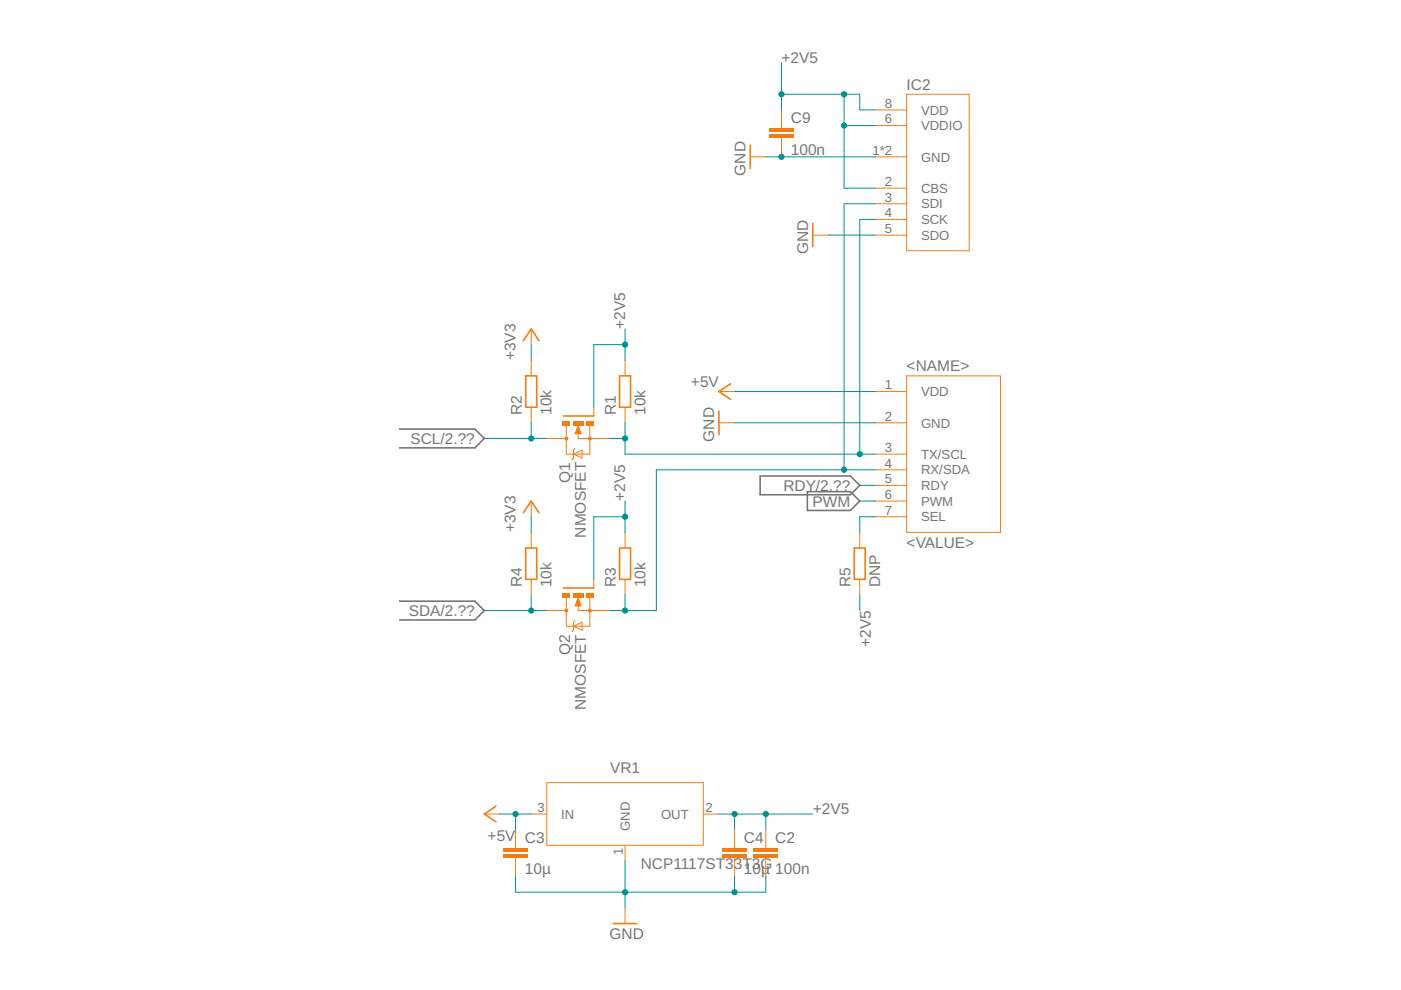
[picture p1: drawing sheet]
<svg xmlns="http://www.w3.org/2000/svg" width="297mm" height="210mm" viewBox="0 0 297 210" stroke-linecap="round" stroke-linejoin="round" font-family="sans-serif">
<path d="M84.7 91h16l2 2-2 2h-16M161.2 100.9h19.1l2 2-2 2h-19.1zM171.2 104.2h9.1l2 2-2 2h-9.1zM84.7 127.5h16l2 2-2 1.9h-16" fill="none" stroke="#757575" stroke-width=".34"/>
<g fill="none" stroke="#f57c10" stroke-width=".21">
<path d="M192.2 79.7h19.9v33.2h-19.9zM119.3 93h.8M121.6 96.3l1.8-.8v1.6zM121.9 95.1l-.3 .4v1.6l-.4 .4M122.6 91.8v1.2h3.3M122.6 90.3l.6 1.7h-1.3zM125.1 90.3v6h-5v-6M125.9 86.3v1.9M152.4 83h3.3M152.4 89.6h3.3M185.6 96.3h6.6M185.6 99.6h6.6"/>
<path d="M185.6 83h6.6M185.6 89.6h6.6M185.6 102.9h6.6M185.6 106.2h6.6M185.6 109.6h6.6"/>
</g>
<path d="M119.4 88.2h6.5M152.4 87.2v4.9M154.9 81.4l-2.5 1.6 2.5 1.7" fill="none" stroke="#f57c10" stroke-width=".34"/>
<path d="M122.6 91.5v.3h.3l-.3-1.1-.4 1.1" fill="none" stroke="#f57c10" stroke-width=".4"/>
<g fill="#f57c10">
<path d="M124.2 89.3h1.7v1h-1.7z" fill-rule="evenodd"/>
<path d="M119.3 89.3h1.6v1h-1.6z" fill-rule="evenodd"/>
<path d="M121.4 89.3h2.3v1h-2.3z" fill-rule="evenodd"/>
<circle cx="125.1" cy="93" r=".43"/>
<circle cx="120.1" cy="93" r=".43"/>
</g>
<g fill="#f57c10">
<path d="M124.6 93a.45 .45 0 0 1 .9 0 .45 .45 0 0 1-.9 0zM124.6 93a.45 .45 0 0 0 .9 0 .45 .45 0 0 0-.9 0z"/>
<path d="M119.7 93a.43 .43 0 0 1 .8 0 .43 .43 0 0 1-.8 0zM119.7 93a.43 .43 0 0 0 .8 0 .43 .43 0 0 0-.8 0z"/>
<path d="M124.2 89.3h1.7v1h-1.7zM124.2 89.3v1h1.7v-1z"/>
<path d="M119.3 89.3h1.6v1h-1.6zM119.3 89.3v1h1.6v-1z"/>
<path d="M121.4 89.3h2.3v1h-2.3zM121.4 89.3v1h2.3v-1z"/>
</g>
<path d="M116 93h3.3M125.9 93h3.3M119.3 129.5h.8M121.6 132.8l1.8-.8v1.6zM121.9 131.6l-.3 .4v1.6l-.4 .3M122.6 128.3v1.2h3.3M122.6 126.8l.6 1.7h-1.3zM125.1 126.8v6h-5v-6M125.9 122.8v1.9" fill="none" stroke="#f57c10" stroke-width=".21"/>
<path d="M119.4 124.7h6.5" fill="none" stroke="#f57c10" stroke-width=".34"/>
<path d="M122.6 128v.3h.3l-.3-1.2-.4 1.2" fill="none" stroke="#f57c10" stroke-width=".4"/>
<g fill="#f57c10">
<path d="M124.2 125.8h1.7v1h-1.7z" fill-rule="evenodd"/>
<path d="M119.3 125.8h1.6v1h-1.6z" fill-rule="evenodd"/>
<path d="M121.4 125.8h2.3v1h-2.3z" fill-rule="evenodd"/>
<circle cx="125.1" cy="129.5" r=".43"/>
<circle cx="120.1" cy="129.5" r=".43"/>
</g>
<g fill="#f57c10">
<path d="M124.6 129.5a.45 .45 0 0 1 .9 0 .45 .45 0 0 1-.9 0zM124.6 129.5a.45 .45 0 0 0 .9 0 .45 .45 0 0 0-.9 0z"/>
<path d="M119.7 129.5a.43 .43 0 0 1 .8 0 .43 .43 0 0 1-.8 0zM119.7 129.5a.43 .43 0 0 0 .8 0 .43 .43 0 0 0-.8 0z"/>
<path d="M124.2 125.8h1.7v1h-1.7zM124.2 125.8v1h1.7v-1z"/>
<path d="M119.3 125.8h1.6v1h-1.6zM119.3 125.8v1h1.6v-1z"/>
<path d="M121.4 125.8h2.3v1h-2.3zM121.4 125.8v1h2.3v-1z"/>
</g>
<g fill="none" stroke="#f57c10" stroke-width=".21">
<path d="M112.6 76.4v3.3M132.5 76.4v3.3M112.6 86.3v3.3M132.5 86.3v3.3M112.6 112.9v3.3M132.5 112.9v3.3M182.3 112.9v3.3M112.6 122.8v3.3M116 129.5h3.3M125.9 129.5h3.3M132.5 122.8v3.3M182.3 122.8v3.3"/>
<path d="M112.6 172.6h3.4M116 165.9h33.1v13.3h-33.1zM132.5 179.2v3.3M149.1 172.6h3.3M162.4 179.2v.7M162.4 181.9v.6"/>
</g>
<path d="M111.5 79.7h2.3v6.6h-2.3zM131.4 79.7h2.3v6.6h-2.3zM111.5 116.2h2.3v6.6h-2.3zM131.4 116.2h2.3v6.6h-2.3zM181.1 116.2h2.3v6.6h-2.3z" fill="none" stroke="#f57c10" stroke-width=".34"/>
<g fill="#f57c10">
<path d="M159.7 181.2h5.3v.7h-5.3z" fill-rule="evenodd"/>
<path d="M159.7 179.9h5.3v.7h-5.3z" fill-rule="evenodd"/>
</g>
<g fill="#f57c10">
<path d="M159.7 181.2h5.3v.7h-5.3zM159.7 181.2v.7h5.3v-.7z"/>
<path d="M159.7 179.9h5.3v.7h-5.3zM159.7 179.9v.7h5.3v-.7z"/>
</g>
<path d="M109.3 179.2v.7M162.4 175.9v3.3M109.3 181.9v.6M162.4 182.5v3.3" fill="none" stroke="#f57c10" stroke-width=".21"/>
<g fill="#f57c10">
<path d="M106.7 181.2h5.3v.7h-5.3z" fill-rule="evenodd"/>
<path d="M106.7 179.9h5.3v.7h-5.3z" fill-rule="evenodd"/>
</g>
<g fill="#f57c10">
<path d="M106.7 181.2h5.3v.7h-5.3zM106.7 181.2v.7h5.3v-.7z"/>
<path d="M106.7 179.9h5.3v.7h-5.3zM106.7 179.9v.7h5.3v-.7z"/>
</g>
<path d="M109.3 175.9v3.3M155.7 179.2v.7M109.3 182.5v3.3M155.7 181.9v.6" fill="none" stroke="#f57c10" stroke-width=".21"/>
<g fill="#f57c10">
<path d="M153.1 181.2h5.3v.7h-5.3z" fill-rule="evenodd"/>
<path d="M153.1 179.9h5.3v.7h-5.3z" fill-rule="evenodd"/>
</g>
<g fill="#f57c10">
<path d="M153.1 181.2h5.3v.7h-5.3zM153.1 181.2v.7h5.3v-.7z"/>
<path d="M153.1 179.9h5.3v.7h-5.3zM153.1 179.9v.7h5.3v-.7z"/>
</g>
<g fill="none" stroke="#f57c10" stroke-width=".21">
<path d="M192.2 20h13.3v33.2h-13.3zM165.7 26.6v.7M165.7 29.3v.6M185.6 26.6h6.6M185.6 33.3h6.6M185.6 39.9h6.6M185.6 23.3h6.6M185.6 43.2h6.6M185.6 46.5h6.6M185.6 49.8h6.6M102.7 172.6h3.3M155.7 175.9v3.3"/>
<path d="M132.5 192.5v3.3M155.7 182.5v3.3"/>
</g>
<path d="M105.2 170.9l-2.5 1.7 2.5 1.6M130 195.8h5" fill="none" stroke="#f57c10" stroke-width=".34"/>
<g fill="#f57c10">
<path d="M163 28.6h5.3v.7h-5.3z" fill-rule="evenodd"/>
<path d="M163 27.3h5.3v.7h-5.3z" fill-rule="evenodd"/>
</g>
<g fill="#f57c10">
<path d="M163 28.6h5.3v.7h-5.3zM163 28.6v.7h5.3v-.7z"/>
<path d="M163 27.3h5.3v.7h-5.3zM163 27.3v.7h5.3v-.7z"/>
</g>
<path d="M159.1 33.3h3.3M165.7 23.3v3.3M165.7 29.9v3.4M172.3 49.8h3.3M112.6 69.7v3.4M112.6 106.2v3.4" fill="none" stroke="#f57c10" stroke-width=".21"/>
<path d="M159.1 30.8v5M172.3 47.3v5M111 72.2l1.6-2.5 1.7 2.5M111 108.7l1.6-2.5 1.7 2.5" fill="none" stroke="#f57c10" stroke-width=".34"/>
<path d="M155.7 83h29.9M106 172.6h6.6M109.3 172.6v3.3" fill="none" stroke="#009292" stroke-width=".21"/>
<circle cx="109.3" cy="172.6" r=".66" fill="#009292"/>
<path d="M108.6 172.6a.7 .7 0 0 1 1.4 0 .7 .7 0 0 1-1.4 0zM108.6 172.6a.7 .7 0 0 0 1.4 0 .7 .7 0 0 0-1.4 0z" fill="#009292"/>
<path d="M155.7 89.6h29.9M109.3 185.8v3.4h53.1v-3.4M132.5 182.5v6.7" fill="none" stroke="#009292" stroke-width=".21"/>
<circle cx="132.5" cy="189.2" r=".66" fill="#009292"/>
<path d="M131.9 189.2a.66 .66 0 0 1 1.3 0 .66 .66 0 0 1-1.3 0zM131.9 189.2a.66 .66 0 0 0 1.3 0 .66 .66 0 0 0-1.3 0z" fill="#009292"/>
<path d="M155.7 185.8v3.4" fill="none" stroke="#009292" stroke-width=".21"/>
<circle cx="155.7" cy="189.2" r=".66" fill="#009292"/>
<path d="M155.1 189.2a.66 .66 0 0 1 1.3 0 .66 .66 0 0 1-1.3 0zM155.1 189.2a.66 .66 0 0 0 1.3 0 .66 .66 0 0 0-1.3 0z" fill="#009292"/>
<path d="M162.4 33.3h23.2M175.6 49.8h10M132.5 189.2v3.3" fill="none" stroke="#009292" stroke-width=".21"/>
<circle cx="165.7" cy="33.3" r=".66" fill="#009292"/>
<path d="M165 33.3a.66 .66 0 0 1 1.3 0 .66 .66 0 0 1-1.3 0zM165 33.3a.66 .66 0 0 0 1.3 0 .66 .66 0 0 0-1.3 0z" fill="#009292"/>
<path d="M129.2 93h3.3M132.5 89.6v6.7h53.1" fill="none" stroke="#009292" stroke-width=".21"/>
<circle cx="132.5" cy="93" r=".66" fill="#009292"/>
<path d="M131.9 93a.66 .66 0 0 1 1.3 0 .66 .66 0 0 1-1.3 0zM131.9 93a.66 .66 0 0 0 1.3 0 .66 .66 0 0 0-1.3 0z" fill="#009292"/>
<path d="M185.6 46.5h-3.3v49.8" fill="none" stroke="#009292" stroke-width=".21"/>
<circle cx="182.3" cy="96.3" r=".66" fill="#009292"/>
<path d="M181.6 96.3a.66 .66 0 0 1 1.3 0 .66 .66 0 0 1-1.3 0zM181.6 96.3a.66 .66 0 0 0 1.3 0 .66 .66 0 0 0-1.3 0z" fill="#009292"/>
<path d="M102.7 93h13.3M112.6 89.6v3.4" fill="none" stroke="#009292" stroke-width=".21"/>
<circle cx="112.6" cy="93" r=".66" fill="#009292"/>
<path d="M112 93a.66 .66 0 0 1 1.3 0 .66 .66 0 0 1-1.3 0zM112 93a.66 .66 0 0 0 1.3 0 .66 .66 0 0 0-1.3 0z" fill="#009292"/>
<path d="M132.5 73.1h-6.6v13.2M132.5 69.7v6.7" fill="none" stroke="#009292" stroke-width=".21"/>
<circle cx="132.5" cy="73.1" r=".66" fill="#009292"/>
<path d="M131.9 73.1a.66 .66 0 0 1 1.3 0 .66 .66 0 0 1-1.3 0zM131.9 73.1a.66 .66 0 0 0 1.3 0 .66 .66 0 0 0-1.3 0z" fill="#009292"/>
<path d="M132.5 106.2v6.7M132.5 109.6h-6.6v13.2" fill="none" stroke="#009292" stroke-width=".21"/>
<circle cx="132.5" cy="109.6" r=".66" fill="#009292"/>
<path d="M131.9 109.6a.66 .66 0 0 1 1.3 0 .66 .66 0 0 1-1.3 0zM131.9 109.6a.66 .66 0 0 0 1.3 0 .66 .66 0 0 0-1.3 0z" fill="#009292"/>
<path d="M182.3 126.1v3.4M152.4 172.6h19.9M162.4 172.6v3.3" fill="none" stroke="#009292" stroke-width=".21"/>
<circle cx="162.4" cy="172.6" r=".66" fill="#009292"/>
<path d="M161.7 172.6a.66 .66 0 0 1 1.3 0 .66 .66 0 0 1-1.3 0zM161.7 172.6a.66 .66 0 0 0 1.3 0 .66 .66 0 0 0-1.3 0z" fill="#009292"/>
<path d="M155.7 172.6v3.3" fill="none" stroke="#009292" stroke-width=".21"/>
<circle cx="155.7" cy="172.6" r=".66" fill="#009292"/>
<path d="M155.1 172.6a.66 .66 0 0 1 1.3 0 .66 .66 0 0 1-1.3 0zM155.1 172.6a.66 .66 0 0 0 1.3 0 .66 .66 0 0 0-1.3 0z" fill="#009292"/>
<path d="M165.7 20h16.6v3.3h3.3M165.7 13.4v9.9" fill="none" stroke="#009292" stroke-width=".21"/>
<circle cx="165.7" cy="20" r=".66" fill="#009292"/>
<path d="M165 20a.66 .66 0 0 1 1.3 0 .66 .66 0 0 1-1.3 0zM165 20a.66 .66 0 0 0 1.3 0 .66 .66 0 0 0-1.3 0z" fill="#009292"/>
<path d="M185.6 26.6h-6.6v13.3h6.6" fill="none" stroke="#009292" stroke-width=".21"/>
<circle cx="179" cy="26.6" r=".66" fill="#009292"/>
<path d="M178.3 26.6a.66 .66 0 0 1 1.3 0 .66 .66 0 0 1-1.3 0zM178.3 26.6a.66 .66 0 0 0 1.3 0 .66 .66 0 0 0-1.3 0z" fill="#009292"/>
<path d="M179 20v6.6" fill="none" stroke="#009292" stroke-width=".21"/>
<circle cx="179" cy="20" r=".66" fill="#009292"/>
<path d="M178.3 20a.66 .66 0 0 1 1.3 0 .66 .66 0 0 1-1.3 0zM178.3 20a.66 .66 0 0 0 1.3 0 .66 .66 0 0 0-1.3 0z" fill="#009292"/>
<path d="M185.6 99.6h-46.5v29.9h-9.9M132.5 126.1v3.4" fill="none" stroke="#009292" stroke-width=".21"/>
<circle cx="132.5" cy="129.5" r=".66" fill="#009292"/>
<path d="M131.9 129.5a.66 .66 0 0 1 1.3 0 .66 .66 0 0 1-1.3 0zM131.9 129.5a.66 .66 0 0 0 1.3 0 .66 .66 0 0 0-1.3 0z" fill="#009292"/>
<path d="M185.6 43.2h-6.6v56.4" fill="none" stroke="#009292" stroke-width=".21"/>
<circle cx="179" cy="99.6" r=".66" fill="#009292"/>
<path d="M178.3 99.6a.66 .66 0 0 1 1.3 0 .66 .66 0 0 1-1.3 0zM178.3 99.6a.66 .66 0 0 0 1.3 0 .66 .66 0 0 0-1.3 0z" fill="#009292"/>
<path d="M102.7 129.5h13.3M112.6 126.1v3.4" fill="none" stroke="#009292" stroke-width=".21"/>
<circle cx="112.6" cy="129.5" r=".66" fill="#009292"/>
<path d="M112 129.5a.66 .66 0 0 1 1.3 0 .66 .66 0 0 1-1.3 0zM112 129.5a.66 .66 0 0 0 1.3 0 .66 .66 0 0 0-1.3 0z" fill="#009292"/>
<path d="M112.6 73.1v3.3M112.6 109.6v3.3M182.3 102.9h3.3M182.3 106.2h3.3M185.6 109.6h-3.3v3.3" fill="none" stroke="#009292" stroke-width=".21"/>
<g font-size="3.3" fill="#757575">
<text x="165.7" y="13.4">+2V5</text>
<text x="192.2" y="19">IC2</text>
<text x="167.7" y="26.1">C9</text>
<text x="167.7" y="32.8">100n</text>
<text x="158.1" y="37.2" transform="rotate(-90 158.1 37.2)">GND</text>
<text x="171.3" y="53.8" transform="rotate(-90 171.3 53.8)">GND</text>
<text x="132.5" y="69.7" transform="rotate(-90 132.5 69.7)">+2V5</text>
<text x="109.3" y="76.4" transform="rotate(-90 109.3 76.4)">+3V3</text>
<text x="146.5" y="82">+5V</text>
<text x="192.2" y="78.7">&lt;NAME&gt;</text>
<text x="110.7" y="88" transform="rotate(-90 110.7 88)">R2</text>
<text x="116.9" y="88" transform="rotate(-90 116.9 88)">10k</text>
<text x="130.6" y="88" transform="rotate(-90 130.6 88)">R1</text>
<text x="136.8" y="88" transform="rotate(-90 136.8 88)">10k</text>
<text x="87" y="94.1">SCL/2.??</text>
<text x="151.4" y="93.6" transform="rotate(-90 151.4 93.6)">GND</text>
<text x="120.9" y="102.3" transform="rotate(-90 120.9 102.3)">Q1</text>
<text x="132.5" y="106.2" transform="rotate(-90 132.5 106.2)">+2V5</text>
<text x="166.1" y="104.1">RDY/2.??</text>
<text x="172.3" y="107.4">PWM</text>
<text x="109.3" y="112.9" transform="rotate(-90 109.3 112.9)">+3V3</text>
<text x="124.2" y="114" transform="rotate(-90 124.2 114)">NMOSFET</text>
<text x="192.2" y="116.2">&lt;VALUE&gt;</text>
<text x="110.7" y="124.5" transform="rotate(-90 110.7 124.5)">R4</text>
<text x="116.9" y="124.5" transform="rotate(-90 116.9 124.5)">10k</text>
<text x="130.6" y="124.5" transform="rotate(-90 130.6 124.5)">R3</text>
<text x="136.8" y="124.5" transform="rotate(-90 136.8 124.5)">10k</text>
<text x="180.3" y="124.5" transform="rotate(-90 180.3 124.5)">R5</text>
<text x="186.6" y="124.5" transform="rotate(-90 186.6 124.5)">DNP</text>
<text x="86.7" y="130.6">SDA/2.??</text>
<text x="184.6" y="137.2" transform="rotate(-90 184.6 137.2)">+2V5</text>
<text x="120.9" y="138.8" transform="rotate(-90 120.9 138.8)">Q2</text>
<text x="124.2" y="150.5" transform="rotate(-90 124.2 150.5)">NMOSFET</text>
<text x="129.3" y="163.8">VR1</text>
<text x="172.3" y="172.6">+2V5</text>
<text x="103.4" y="178.2">+5V</text>
<text x="111.3" y="178.7">C3</text>
<text x="157.7" y="178.7">C4</text>
<text x="164.4" y="178.7">C2</text>
<text x="111.3" y="185.4">10µ</text>
<text x="135.8" y="184.2">NCP1117ST33T3G</text>
<text x="157.7" y="185.4">10µ</text>
<text x="164.4" y="185.4">100n</text>
<text x="129.2" y="199.1">GND</text>
</g>
<g font-size="2.8" fill="#757575">
<text x="187.6" y="22.8">8</text>
<text x="187.6" y="26.2">6</text>
<text x="195.3" y="27.6">VDDIO</text>
<text x="195.3" y="24.3">VDD</text>
<text x="185" y="32.8">1*2</text>
<text x="195.3" y="34.3">GND</text>
<text x="187.6" y="39.4">2</text>
<text x="195.3" y="40.9">CBS</text>
<text x="187.6" y="42.7">3</text>
<text x="187.6" y="46.1">4</text>
<text x="195.3" y="44.2">SDI</text>
<text x="195.3" y="47.5">SCK</text>
<text x="187.6" y="49.4">5</text>
<text x="195.3" y="50.8">SDO</text>
<text x="187.6" y="82.6">1</text>
<text x="187.6" y="89.2">2</text>
<text x="195.3" y="84">VDD</text>
<text x="187.6" y="95.8">3</text>
<text x="195.3" y="90.6">GND</text>
<text x="187.6" y="99.1">4</text>
<text x="195.3" y="97.3">TX/SCL</text>
<text x="195.3" y="100.6">RX/SDA</text>
<text x="187.6" y="102.5">5</text>
<text x="187.6" y="105.8">6</text>
<text x="195.3" y="103.9">RDY</text>
<text x="195.3" y="107.2">PWM</text>
<text x="187.6" y="109.1">7</text>
<text x="195.3" y="110.6">SEL</text>
<text x="113.9" y="172.1">3</text>
<text x="119" y="173.6">IN</text>
<text x="140.2" y="173.6">OUT</text>
<text x="149.6" y="172.1">2</text>
<text x="133.5" y="176.2" transform="rotate(-90 133.5 176.2)">GND</text>
<text x="132.1" y="181.2" transform="rotate(-90 132.1 181.2)">1</text>
</g>
</svg>
